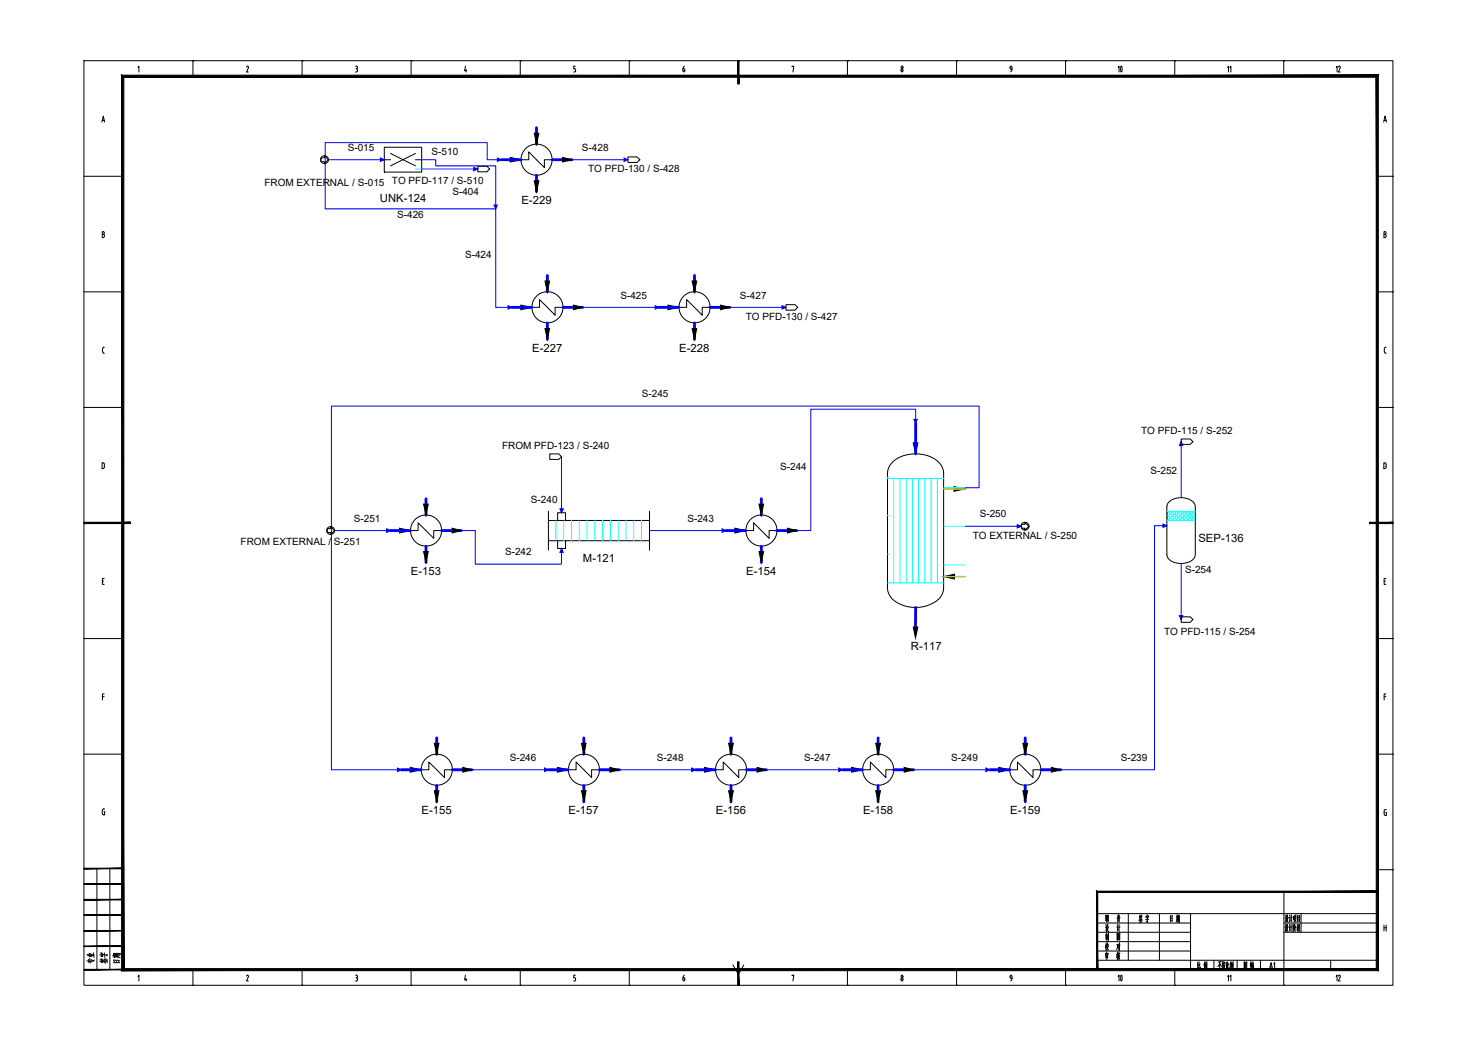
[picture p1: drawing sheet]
<svg xmlns="http://www.w3.org/2000/svg" width="420mm" height="297mm" viewBox="0 0 420 297" stroke-linecap="round" stroke-linejoin="round" font-family="sans-serif">
<g fill="none" stroke="#000" stroke-width=".28">
<path d="M23.9 17.3h372.1v262.8h-372.1zM39.2 19.2l.3-.4v1.7M54.8 17.3h.1M54.8 17.3v4.4M70.4 18.8l.2 .2v.3M70.4 18.8l-.3 .3M70.6 19.4l-.5 1.1h.5M85.9 17.3h.1M85.9 17.3v4.4M101.1 18.8h.2M101.2 19.5l.3 .1 .1 .3M101.4 18.8l.2 .3-.2 .4"/>
<path d="M101.6 19.9v.2M116.9 17.3h.1M116.9 17.3v4.4M132.3 18.8l-.2 1.3h.6M132.5 19.7v.8M147.9 17.3h.1M147.9 17.3v4.4M163.4 19.5l.2 .4M163.6 18.8h-.5v.7h.3M163.6 19.9v.2M178.9 17.3h.1M178.9 17.3v4.4"/>
<path d="M194.1 19.5h.3M194.1 19.5v.6M194.4 19.5l.3 .6M194.5 18.8l-.3 .7M209.9 17.3h.1M225.2 19v-.2h.5l-.3 1.7M240.9 17.3h.1M240.9 17.3v4.4M256.7 19.9v.2M256.7 19.9l-.3-.4-.3 .6M271.9 17.3h.1M271.9 17.3v4.4"/>
<path d="M287.1 19.1l.3-.3 .3 .3M287.1 19.2v.2M287.7 19.6l-.4 .8M287.7 19.2v.5h-.4l-.2-.3M302.9 17.3h.1M302.9 17.3v4.4M334 17.3h.1M334 17.3v4.4M364.9 17.3h.1M364.9 17.3v4.4M29 34.7l.4-1.7 .3 1.7M29.1 34.2h.6"/>
<path d="M101.6 20.1l-.1 .3-.4 .1M163.1 20.5h.3M163.6 20.1l-.2 .3M194.1 20.1l.3 .3 .3-.3M256.1 20.1l.3 .3 .3-.3M393.3 34.7l.4-1.7 .5 1.7M393.5 34.2h.5M23.9 50.1h11M391.5 50.1h4.5M396 50.1h.1M29.1 65.9l.5 .1v.4l-.2 .2 .3 .5-.2 .3-.4 .1zM29.1 66.6h.3"/>
<path d="M393.4 65.9l.6 .1v.4l-.3 .2 .4 .5-.2 .3-.5 .1zM393.4 66.6h.3M23.9 83h11M29.2 99.1v.9M29.2 100l.3 .4M29.4 98.7h.3M29.5 98.7l-.3 .4M391.5 83h4.5M393.5 99.1v.9M393.6 100l.2 .4M393.8 98.7h.2M393.8 98.7l-.2 .4"/>
<path d="M396 83h.1M23.9 115.8h11M29.4 100.4h.3M391.5 115.8h4.5M393.8 100.4h.2M396 115.8h.1M29.7 132.1v.6M29.7 132l-.2-.4h-.5v1.6l.5-.1 .2-.4M394 132.1v.6M394.1 132l-.2-.4h-.5v1.6l.5-.1 .2-.4M396 148.7h.1M29.1 165.2h.4"/>
<path d="M29.6 164.4h-.5v1.7h.5M393.5 165.2h.4M394 164.4h-.5v1.7h.5M23.9 181.5h11M29.1 198h.5M29.6 197.3h-.5v1.7M391.5 181.5h4.5M393.5 198h.5M394 197.3h-.5v1.7M396 181.5h.1M23.9 214.4h11M391.5 214.4h4.5"/>
<path d="M396 214.4h.1M29.1 230.4v.8M29.5 230.7h.2v.9l-.4-.1-.2-.4M29.7 229.9l-.4 .1-.2 .4M393.9 230.9h.2v.9h-.3M394.1 230.1l-.6 .2v1l.3 .5M27.5 246.9v28.7M31.2 246.9v28.7M311.9 259.7h79.6M320.7 259.7v13.3M326.1 260l.1 .3M329.6 259.7v13.3"/>
<path d="M334.8 260v1.4M338.4 259.7v15.9M365 253.5v22.1M369.9 259.7v5.3M391.5 247.2h4.5M396 247.2h.1M39.2 277.6l.3-.4v1.6M54.8 275.6v4.5M70.1 277.4l.3-.2 .2 .2-.5 1.4h.5M85.9 275.6v4.5M101.1 277.2l.5 .2v.3l-.2 .2 .2 .4M101.2 277.9h.1"/>
<path d="M101.6 278.3v.2M101.6 278.5l-.1 .3h-.4M116.9 275.6v4.5M132.3 277.2l-.2 1.3h.6M132.5 278.1v.7M147.9 275.6v4.5M163.1 278.8h.3M163.4 277.9l.2 .4M163.6 277.2h-.5v.7h.3M163.6 278.3v.2M163.6 278.5l-.2 .3M178.9 275.6v4.5"/>
<path d="M194.1 278.5l.3 .3 .3-.3M194.1 277.9v.6M194.1 277.9h.3M194.4 277.9l.3 .4M194.5 277.2l-.3 .7M194.7 278.3v.2M208.4 274.3l1.5 2.6 1.5-2.6M225.2 277.4v-.2h.5l-.3 1.6M240.9 275.6v4.5M256.1 278.3l.3-.4 .3 .4M256.1 278.5l.3 .3 .3-.3M256.1 278.3v.2"/>
<path d="M256.7 278.3v.2M271.9 275.6v4.5M287.1 277.5l.3-.3 .3 .3M287.1 277.6l.2 .4 .4 .1v-.5M287.7 278.1l-.4 .7M302.9 275.6v4.5M311.9 273h79.6M311.9 262.4h26.5M311.9 265h26.5M311.9 267.7h26.5M311.9 270.3h26.5M324 261.5l.1 .4"/>
<path d="M324.1 260l-.2 .9M324.1 260.5l.1 .3M324.2 261.5l.1 .4M324.3 260.8l.4 .7M324.3 260.7l-.5 1M324.3 260.4l-.3 .1M324.4 261.3h-.4M324.5 260.1l-.2 .6M324.5 260.5v.3M324.5 261.5l-.2 .6M324.6 262l-.7 .2M324.7 260.4l-.3 .1"/>
<path d="M325.8 260.3v.5M326.2 261l-.1 1.2-.1-.3M326.3 260.7l-.1 .4M326.3 260.7l-.4 .1M326.5 260.3v.4M326.5 260.4l-.7 .1M326.5 261.3l-.8 .1M332.7 260.3v1.7M333.1 261l-.4 .1M333.2 261.7l-.5 .1M333.2 260.3l-.5 .1M333.2 260.3v1.6"/>
<path d="M334 275.6v4.5M334.6 260.1v1.3M334.6 261.6l-.2 .5M334.7 261.6l.1 .3M334.8 260.8h-.2M334.8 261.1h-.2M335 260.4l-.6 .1M335 261.4l-.6 .1M335.1 260.2v1.1M335.3 260.2v2l-.2-.2M335.3 261.2l-.2 .1-.2 .9M335.3 260.7l-.2 .1"/>
<path d="M335.3 260.3h-.2M340.5 273.5v1.7M340.8 274.9l-.4 .5M340.8 274.2l-.3 .1M340.9 273.4v1.8l.1 .1h.2v-.5M341.2 274l-.3 .6M342.4 273.7v1.7M342.5 273.3l-.3 1M342.6 274.4l.1 .3M342.6 274.1l.2-.1-.3 1.3M342.7 273.7l-.2 .9M342.9 273.6l-.4 .1"/>
<path d="M342.9 273.9v.9M343.1 273.3v2.1l-.2-.3M345.1 273v2.6M346.7 273.9v1.5M346.8 273.4l-.6 1.3M346.9 274.1l.3 .6M347.2 273.3l-.9 .2M347.6 273.2v2.2l-.2-.2M347.7 274.3l-.3 .3M347.7 273.9l-.3 .1M347.8 273.6v.5M347.9 273.3l.2 .3"/>
<path d="M348 273.9l-.2 .9 .4 .6M348.1 274.4l-.4 1.1M348.2 273.7l-.4 .1M348.3 273.6l-.1 .4M348.3 274.4l-.6 .1M348.6 273.5v1.7M348.9 274.2l-.3 .1M348.9 274.9l-.3 .5M349 273.4v1.8l.2 .1h.2v-.5M349.3 273.9l-.3 .7M349.9 273.7v1.7M350 273.3l-.3 1"/>
<path d="M350 274.1l.3-.1-.3 1.2M350 274.4l.1 .3M350.1 273.7l-.1 .9M350.3 273.6l-.3 .1M350.4 273.9v.9M350.5 273.3v2.1l-.1-.3M351.7 273v2.6M353.7 275.2l.7 .1M353.7 273.4v2M354 274.1l.4 .5M354 274.9l.1 .2M354 274.6l.1 .2"/>
<path d="M354.1 273.7l-.3 .6M354.2 273.9h-.2M354.3 273.8l-.5 .9M354.4 273.4v2M354.4 273.5l-.7 .1M355.5 273.8v.9M355.6 273.3v2.1M355.8 273.8l-.1 .9v-.1M355.8 273.9l-.3 .1M355.9 274.4v1M356 273.8v.6M356.1 274.5v.8"/>
<path d="M356.3 274.9h-.4M356.3 273.8h-.3M356.3 273.8l-.1 .4M356.3 274.2h-.3M356.3 274.4l-.4 .1M356.3 275.3l-.4 .1M356.3 273.5h-.4M356.3 274.4v1M364.9 275.6v4.5M365 262.4h26.5M365 265h26.5M365.4 262.8l.1 .4"/>
<path d="M365.4 260.2l.2 .3M365.5 263.4v1M365.5 263.5l-.3 .1M365.5 260.8l-.2 .1M365.5 260.8v1M365.7 264.1l-.3 .6M365.7 263.9l.5 .9M365.7 261.5l-.3 .5M365.7 263.2l-.1 .6M365.7 262.7v.5M365.8 260.1l-.1 1M365.8 261.3l.5 .8"/>
<path d="M366 262.7v.7l.2 .1M366 262.8l-.3 .1M366 260.1l.1 .7h.2M366 260.2h-.2M366 263.7l-.3 .1M366 263.6l-.5 1.2M366.1 261.1h-.4M366.1 261l-.5 1.2M366.6 262.7l.1 .5M366.6 260.1l.1 .4M366.6 263.5h-.2M366.6 263.4v1.1"/>
<path d="M366.7 260.8h-.2M366.7 260.7l-.1 1.2M366.7 264.1l-.1 .5M366.8 261.5l-.2 .4M367 262.7v2.1M367.1 260v2.2M367.3 263.5l-.5 .1M367.4 260.8l-.6 .1M367.6 262.7v2.1M367.7 260.5v.9M367.8 262.8l-.1 1.3v-.2M367.8 262.9h-.2"/>
<path d="M367.9 260.5h-.3M368 263.6l-.3 1.2M368 260.5v1.1M368 261.3l-.4 .2M368 262.9l.5 .8M368.1 262.7l-.3 1M368.2 263.5v1.3M368.2 260.8l-.3 1.4M368.2 260.2v.4M368.2 261.6l.3 .5M368.4 260.6l-.4 .1M368.4 260.5v1.1"/>
<path d="M368.5 260.1l-.5 .1M368.8 262.9v1.8M368.9 260.2v1.8M369 263.6l-.2 .1M369 263.3h-.2M369 263.9l-.3 .2M369 262.7l-.2 .3M369.1 263.9l.5 .8M369.2 262.7l-.1 1M369.4 263.4l.1 .1M369.4 261.2l-.5 .1M369.4 260.8h-.5"/>
<path d="M369.4 262.9h-.2M369.4 262.8v.6M369.4 263.7l-.4 1.1M369.4 261.7l-.5 .1M369.4 263.8h-.3M369.5 260.3l-.6 .1M369.5 260.2l-.1 1.8M378.3 273v2.6M393.4 263v1.7M393.4 263.7h.7M394.1 263v1.7M54.8 280.1h.1"/>
<path d="M85.9 280.1h.1M116.9 280.1h.1M147.9 280.1h.1M178.9 280.1h.1M209.9 280.1h.1M240.9 280.1h.1M271.9 280.1h.1M302.9 280.1h.1M334 280.1h.1M364.9 280.1h.1"/>
<circle cx="256.4" cy="19.1" r=".32"/>
<circle cx="256.4" cy="277.5" r=".32"/>
</g>
<g fill="#000" stroke="#000" stroke-width=".28">
<path d="M209.7 17.3l.4 6.6v-6.6zM209.7 17.3l.4 6.6h-.4z"/>
<path d="M34.6 21.4l.6 253.9v-253.3zM34.6 21.4l.6 253.9-.6 .6zM34.6 275.9l356.6-.6h-356zM34.6 275.9l356.6-.6 .6 .6zM391.2 22v253.3l.6 .6zM391.2 22l.6-.6v254.5zM35.2 22h356l.6-.6zM34.6 21.4h357.2l-356.6 .6z"/>
<path d="M23.9 148.4v.4l13.2-.4zM23.9 148.8l13.2-.4v.4z"/>
<path d="M389.3 148.8h6.7v-.4zM389.3 148.4h6.7l-6.7 .4z"/>
<path d="M23.9 255.8h11v-.2zM23.9 255.6h11l-11 .2z"/>
<path d="M23.9 251.4h11v-.2zM23.9 251.2h11l-11 .2z"/>
<path d="M23.9 247h11v-.2zM23.9 246.8h11l-11 .2z"/>
<path d="M312.1 253.7h79.4v-.4zM311.7 253.3h79.8l-79.4 .4zM311.7 253.3l.4 22.3v-21.9zM311.7 253.3l.4 22.3h-.4z"/>
<path d="M23.9 275.7h11v-.2zM23.9 275.5h11l-11 .2z"/>
<path d="M23.9 269.1h11v-.2zM23.9 268.9h11l-11 .2z"/>
<path d="M23.9 264.7h11v-.2zM23.9 264.5h11l-11 .2z"/>
<path d="M23.9 260.2h11v-.2zM23.9 260h11l-11 .2z"/>
<path d="M209.7 273.4v6.7h.4zM209.7 273.4h.4v6.7z"/>
</g>
<g fill="none" stroke="#0ff" stroke-width=".28">
<path d="M252.3 136h16M254.1 136v29.7M255.8 136v29.7M257.6 136v29.7M259.4 136v29.7M261.1 136v29.7M262.9 136v29.7M264.7 136v29.7M266.5 136v29.7M158 147.9v5.8M160.3 147.9v5.8M162.5 147.9v5.8"/>
<path d="M164.7 147.9v5.8M166.9 147.9v5.8M169.1 147.9v5.8M171.3 147.9v5.8M173.5 147.9v5.8M175.8 147.9v5.8M178 147.9v5.8M180.2 147.9v5.8M182.4 147.9v5.8M331.7 147.2l.8 .8M331.7 146.1l1.9 1.9M331.7 145.4h8.1"/>
<path d="M331.7 148h8.1M332.1 145.4l2.6 2.6M332.3 145.4l-.6 .6M333.2 145.4l2.6 2.6M333.4 145.4l-1.7 1.7M334.3 145.4l2.6 2.6M334.5 145.4l-2.6 2.6M335.4 145.4l2.6 2.6M335.6 145.4l-2.6 2.6M336.5 145.4l2.6 2.6M336.7 145.4l-2.6 2.6M337.6 145.4l2.2 2.2"/>
<path d="M337.8 145.4l-2.6 2.6M338.7 145.4l1.1 1.1M338.9 145.4l-2.6 2.6M339.8 145.6l-2.4 2.4M339.8 146.6l-1.3 1.4M339.8 147.7l-.2 .3M252.3 165.7h16"/>
</g>
<g fill="none" stroke="#000" stroke-width=".28">
<path d="M148.1 45.4h2.2v-2.2l4.5 4.4v-2.2h2.2M151.2 87.4h2.2v-2.2l4.4 4.4v-2.2h2.2M193 87.4h2.2v-2.2l4.4 4.4v-2.2h2.2M253.6 131.5a10.1 10.1 0 0 1 13.4 0 4.4 4.4 0 0 1 1.3 2.9v32.8a5.7 5.7 0 0 1-4.7 5 9.8 9.8 0 0 1-10.6-2.8l-.6-1.4-.1-.8v-32.8a4.4 4.4 0 0 1 1.3-2.9zM116.7 150.8h2.2v-2.2l4.4 4.4v-2.2h2.2M155.9 153.7h28.7M155.9 145.3v11.1M155.9 147.9h28.7M158.5 147.9v-2.2h2.3v2.2M158.5 153.7v2.2h2.3v-2.2M184.6 145.3v11.1M212 150.8h2.2v-2.2l4.4 4.4v-2.2h2.2"/>
<path d="M332.4 142.6a5.4 5.4 0 0 1 7.1 .4l.3 1v13.6a3.1 3.1 0 0 1-3.3 2.5 4.4 4.4 0 0 1-4.7-2l-.1-14.1 .3-1zM119.7 218.8h2.2v-2.2l4.5 4.4v-2.2h2.2M161.5 218.8h2.3v-2.2l4.4 4.4v-2.2h2.2M203.4 218.8h2.2v-2.2l4.4 4.4v-2.2h2.2M245.2 218.8h2.2v-2.2l4.4 4.4v-2.2h2.2M287 218.8h2.2v-2.2l4.5 4.4v-2.2h2.2"/>
<circle cx="152.5" cy="45.4" r="4.4"/>
<circle cx="155.6" cy="87.3" r="4.4"/>
<circle cx="197.4" cy="87.3" r="4.4"/>
<circle cx="121.1" cy="150.8" r="4.4"/>
<circle cx="216.5" cy="150.8" r="4.4"/>
<circle cx="124.2" cy="218.8" r="4.4"/>
<circle cx="166" cy="218.8" r="4.4"/>
<circle cx="207.8" cy="218.8" r="4.4"/>
<circle cx="249.6" cy="218.8" r="4.4"/>
<circle cx="291.5" cy="218.8" r="4.4"/>
</g>
<g fill="none" stroke="#00f" stroke-width=".8">
<path d="M152.5 36.3v4.7M142.5 45.4h5.6M152.5 49.8v4.7M157 45.4h5.6M155.6 78.3v4.7M197.4 78.3v4.7M145.5 87.4h5.7M155.6 91.8v4.7M160 87.4h5.6M187.4 87.4h5.6M197.4 91.8v4.7M201.8 87.4h5.7"/>
<path d="M260.3 120.3v8.7M111 150.8h5.7M121.1 141.8v4.6M121.1 155.3v4.6M125.5 150.8h5.6M206.4 150.8h5.6M216.4 141.8v4.6M216.4 155.3v4.6M220.8 150.8h5.7M260.3 172.7v5.6M114.1 218.8h5.6M124.1 209.7v4.7"/>
<path d="M128.6 218.8h5.6M155.9 218.8h5.6M166 209.7v4.7M170.4 218.8h5.7M197.7 218.8h5.7M207.8 209.7v4.7M212.2 218.8h5.7M239.6 218.8h5.6M249.6 209.7v4.7M254 218.8h5.7M281.4 218.8h5.6M291.5 209.7v4.7"/>
<path d="M295.9 218.8h5.6M124.1 223.3v4.6M166 223.3v4.6M207.8 223.3v4.6M249.6 223.3v4.6M291.5 223.3v4.6"/>
</g>
<g fill="#000" stroke="#000" stroke-width=".28">
<path d="M145 44.7l3.1 .7-3.1 .6zM151.9 37.9h1.3l-.7 3.1zM151.9 51.4h1.3l-.7 3.1zM159.9 44.7l2.7 .7-2.7 .6zM148.1 86.7l3.1 .7-3.1 .6zM154.9 79.9h1.3l-.6 3.1zM154.9 93.4h1.3l-.6 3.1zM163 86.7l2.6 .7-2.6 .6zM189.9 86.7l3.1 .7-3.1 .6zM196.8 79.9h1.3l-.7 3.1zM196.8 93.4h1.3l-.7 3.1zM204.8 86.7l2.7 .7-2.7 .6z"/>
<path d="M259.6 125.9h1.3l-.6 3.1zM271.2 138.3l3.1 .7-3.1 .6zM113.6 150.1l3.1 .7-3.1 .7zM120.4 143.3h1.3l-.6 3.1zM120.4 156.8h1.3l-.6 3.1zM128.5 150.1l2.6 .7-2.6 .7zM208.9 150.1l3.1 .7-3.1 .7zM215.8 143.3h1.3l-.7 3.1zM215.8 156.8h1.3l-.7 3.1zM223.8 150.1l2.7 .7-2.7 .7zM268.3 163.9l3-.7v1.4zM259.6 178.3h1.3l-.6 3z"/>
<path d="M116.6 218.1l3.1 .7-3.1 .7zM123.5 211.3h1.3l-.7 3.1zM131.6 218.1l2.6 .7-2.6 .7zM158.4 218.1l3.1 .7-3.1 .7zM165.3 211.3h1.3l-.6 3.1zM173.4 218.1l2.7 .7-2.7 .7zM200.3 218.1l3.1 .7-3.1 .7zM207.1 211.3h1.4l-.7 3.1zM215.2 218.1l2.7 .7-2.7 .7zM242.1 218.1l3.1 .7-3.1 .7zM248.9 211.3h1.4l-.7 3.1zM257 218.1l2.7 .7-2.7 .7z"/>
<path d="M283.9 218.1l3.1 .7-3.1 .7zM290.8 211.3h1.3l-.6 3.1zM298.9 218.1l2.6 .7-2.6 .7zM123.5 224.8h1.3l-.7 3.1zM165.3 224.8h1.3l-.6 3.1zM207.1 224.8h1.4l-.7 3.1zM248.9 224.8h1.4l-.7 3.1zM290.8 224.8h1.3l-.6 3.1z"/>
</g>
<path d="M268.3 139h6M268.3 163.9h6h-3" fill="none" stroke="#ffbf00" stroke-width=".38"/>
<!-- layer: EQUIPMENT -->
<path d="M118.1 48h1.8M252.3 135.6h.1M268.3 138.6h6M252.3 146.5h.1M252.3 157.6h.1M268.3 149.6h6M268.3 160.6h6" fill="none" stroke="#0ff" stroke-width=".28"/>
<!-- layer: equipment_outline -->
<path d="M109.2 41.9h10.7v7h-10.7z" fill="none" stroke="#000" stroke-width=".28"/>
<!-- layer: internal_symbol -->
<path d="M111 43.6l7.1 3.5M118.1 43.6l-7.1 3.5" fill="none" stroke="#000" stroke-width=".28"/>
<!-- layer: process_line -->
<path d="M109.2 45.4h1.8M118.1 45.4h1.8" fill="none" stroke="#000" stroke-width=".28"/>
<!-- layer: STREAM -->
<g fill="none" stroke="#00f" stroke-width=".28">
<path d="M93.3 45.4h15.9M119.9 45.4h4v1.7h17v12.3M119.9 48h15.9M140.9 59.4v28h4.6M142.5 45.4h-4v-4.9h-46.1v18.9h48.5M162.6 45.4h15.9M165.6 87.4h21.8M207.5 87.4h15.9M159.6 129.8v15.9M260.3 120.3v-4h-29.8v34.5h-4M274.3 138.6h4v-23.2h-184.1v103.4h19.9M335.8 125.5v16"/>
<path d="M95.1 150.8h15.9M131.1 150.8h4v9.5h24.5v-4.4M184.6 150.8h21.8M274.3 149.6h16M331.7 149.4h-3.5v69.4h-26.7M335.8 160.2v15.9M134.2 218.8h21.7M176.1 218.8h21.6M217.9 218.8h21.7M259.7 218.8h21.7"/>
</g>
<!-- layer: STREAM_ARROW -->
<g fill="#00f" stroke="#00f" stroke-width=".28">
<path d="M108.1 44.9l1.1 .5-1.1 .5z"/>
<path d="M330.6 149l1.1 .4-1.1 .5z"/>
<path d="M159.2 144.6h.9l-.5 1.1z"/>
<path d="M159.6 155.9l.5 1.1h-.9z"/>
<path d="M205.3 150.3l1.1 .5-1.1 .5z"/>
<path d="M259.8 119.2h1l-.5 1.1z"/>
<path d="M113 218.3l1.1 .5-1.1 .5z"/>
<path d="M154.8 218.3l1.1 .5-1.1 .5z"/>
<path d="M238.4 218.3l1.2 .5-1.2 .5z"/>
<path d="M196.6 218.3l1.1 .5-1.1 .5z"/>
<path d="M280.3 218.3l1.1 .5-1.1 .5z"/>
<path d="M289.2 149.1l1.1 .5-1.1 .5z"/>
<path d="M109.9 150.3l1.1 .5-1.1 .5z"/>
<path d="M335.8 125.5l.4 1.1h-.9z"/>
<path d="M335.3 175h.9l-.4 1.1z"/>
<path d="M140.4 58.3h1l-.5 1.1z"/>
<path d="M144.4 86.9l1.1 .5-1.1 .5z"/>
<path d="M186.3 86.9l1.1 .5-1.1 .5z"/>
<path d="M141.4 44.9l1.1 .5-1.1 .5z"/>
<path d="M222.3 86.9l1.1 .5-1.1 .5z"/>
<path d="M177.4 44.9l1.1 .5-1.1 .5z"/>
<path d="M134.7 47.6l1.1 .4-1.1 .5z"/>
</g>
<!-- layer: CONNECTOR -->
<g fill="none" stroke="#000" stroke-width=".28">
<path d="M91.3 44.9h.9v-.6l1.1 1.1-1.1 1.1v-.5h-.9zM135.8 47.3h2.6l.8 .7-.8 .8h-2.6zM178.5 44.6h2.6l.8 .8-.8 .8h-2.6zM223.4 86.6h2.6l.8 .8-.8 .8h-2.6zM156.3 129h2.6l.7 .8-.7 .8h-2.6zM335.8 124.8h2.6l.7 .7-.7 .8h-2.6zM93 150.3h1v-.6l1.1 1.1-1.1 1.1v-.5h-1zM290.4 149h1v-.5l1.1 1.1-1.1 1.1v-.6h-1zM335.8 175.3h2.6l.7 .8-.7 .8h-2.6z"/>
<circle cx="92.3" cy="45.4" r="1.12"/>
<circle cx="94" cy="150.8" r="1.12"/>
<circle cx="291.4" cy="149.6" r="1.12"/>
</g>
<text font-size="6.6" x="315.7" y="280.8">10</text>
<text font-size="6.2" x="315.7" y="22.2">10</text>
<g font-size="5.7">
<text x="27.9" y="275.2" transform="rotate(-90 27.9 275.2)">专业</text>
<text x="30.7" y="274.8">日期</text>
</g>
<g font-size="5.3">
<text x="312.9" y="266">设 计</text>
<text x="31.4" y="275.2" transform="rotate(-90 31.4 275.2)">签字</text>
<text x="312.9" y="271.3">校 对</text>
</g>
<g font-size="4.4">
<text x="382.1" y="21.9" transform="rotate(-90 382.1 21.9)">12</text>
<text x="363.4" y="276.6" transform="rotate(-90 363.4 276.6)">A1</text>
<text x="382.1" y="280.1" transform="rotate(-90 382.1 280.1)">12</text>
</g>
<g font-size="3.5">
<text x="350.7" y="21.9" transform="rotate(-90 350.7 21.9)">11</text>
<text x="350.7" y="280.1" transform="rotate(-90 350.7 280.1)">11</text>
</g>
<g font-size="3.2">
<text x="108" y="57.4">UNK-124</text>
<text x="148.2" y="58">E-229</text>
<text x="151.3" y="100">E-227</text>
<text x="193.1" y="100">E-228</text>
<text x="340.7" y="154">SEP-136</text>
<text x="165.7" y="159.9">M-121</text>
<text x="116.8" y="163.4">E-153</text>
<text x="212.2" y="163.4">E-154</text>
<text x="258.9" y="184.9">R-117</text>
<text x="119.8" y="231.4">E-155</text>
<text x="161.7" y="231.4">E-157</text>
<text x="203.5" y="231.4">E-156</text>
<text x="245.3" y="231.4">E-158</text>
<text x="287.2" y="231.4">E-159</text>
</g>
<g font-size="2.8">
<text x="98.8" y="43">S-015</text>
<text x="122.7" y="44.1">S-510</text>
<text x="165.4" y="43">S-428</text>
<text x="75.2" y="52.7">FROM EXTERNAL / S-015</text>
<text x="111.4" y="52.3">TO PFD-117 / S-510</text>
<text x="167.2" y="48.9">TO PFD-130 / S-428</text>
<text x="128.6" y="55.4">S-404</text>
<text x="112.9" y="62">S-426</text>
<text x="132.2" y="73.4">S-424</text>
<text x="176.3" y="84.9">S-425</text>
<text x="210.3" y="84.9">S-427</text>
<text x="212" y="90.9">TO PFD-130 / S-427</text>
<text x="182.4" y="112.8">S-245</text>
<text x="324.4" y="123.3">TO PFD-115 / S-252</text>
<text x="142.7" y="127.6">FROM PFD-123 / S-240</text>
<text x="221.8" y="133.6">S-244</text>
<text x="327.1" y="134.9">S-252</text>
<text x="150.9" y="143.1">S-240</text>
<text x="100.6" y="148.4">S-251</text>
<text x="195.4" y="148.4">S-243</text>
<text x="278.5" y="147">S-250</text>
<text x="68.4" y="155.1">FROM EXTERNAL / S-251</text>
<text x="276.5" y="153.1">TO EXTERNAL / S-250</text>
<text x="143.6" y="157.7">S-242</text>
<text x="336.9" y="162.8">S-254</text>
<text x="330.9" y="180.4">TO PFD-115 / S-254</text>
<text x="144.9" y="216.4">S-246</text>
<text x="186.8" y="216.4">S-248</text>
<text x="228.6" y="216.4">S-247</text>
<text x="270.4" y="216.4">S-249</text>
<text x="318.6" y="216.4">S-239</text>
</g>
</svg>
